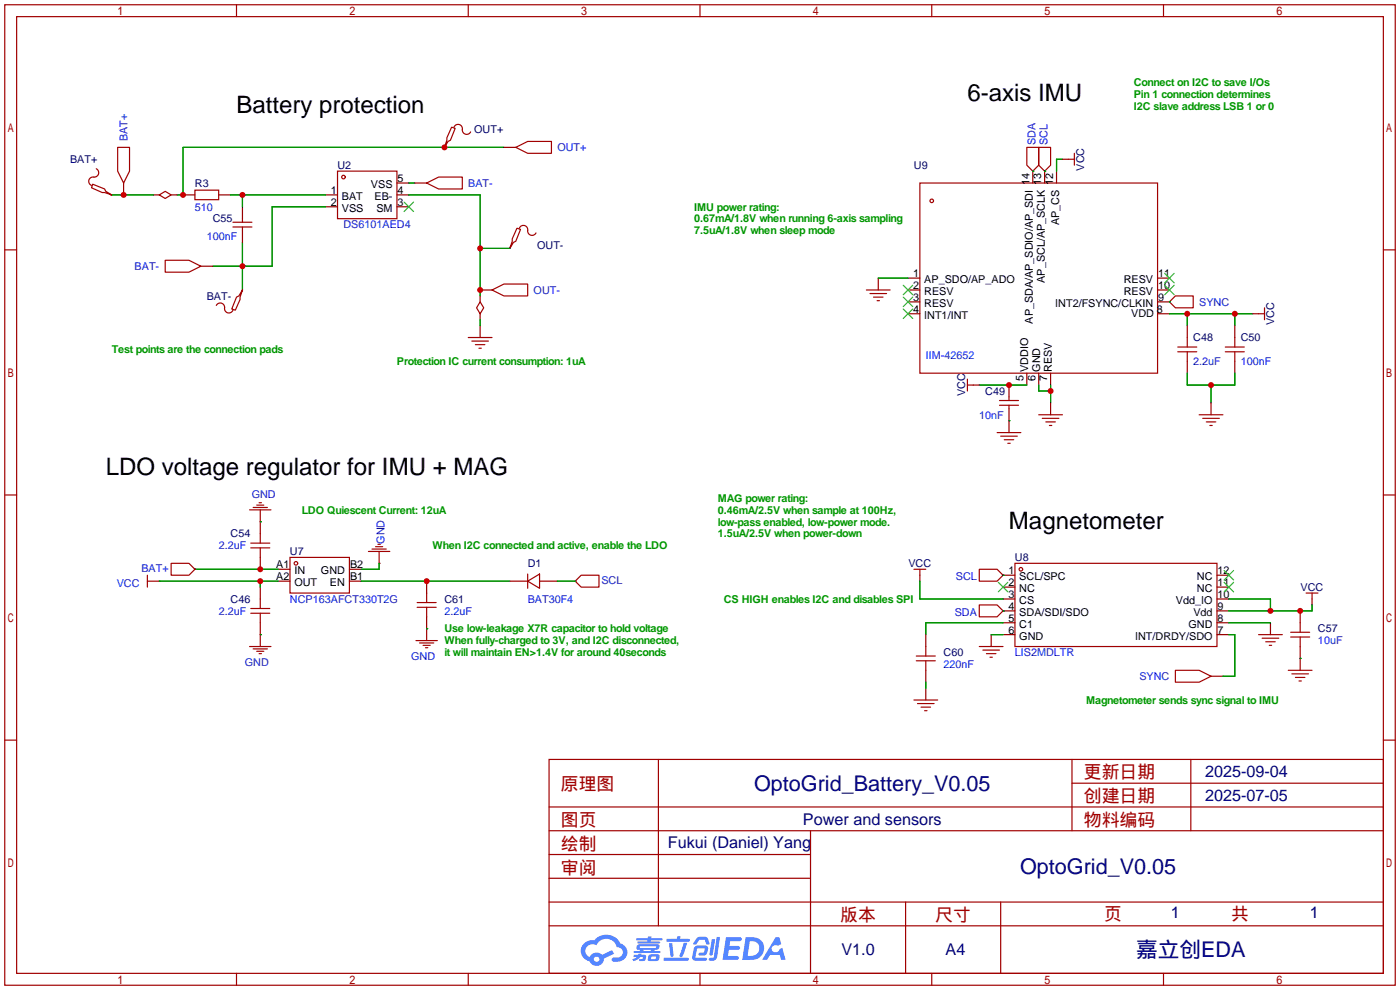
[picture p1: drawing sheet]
<svg xmlns="http://www.w3.org/2000/svg" width="299mm" height="212mm" viewBox="0 0 299 212" stroke-linecap="round" stroke-linejoin="round" font-family="sans-serif">
<g fill="none" stroke="#a10000" stroke-width=".25">
<path d="M1 1h297.2v209.6h-297.2zM3.6 3.6h292.1v204.4h-292.1zM50.5 1v2.6M100.1 1v2.6M149.6 1v2.6M199.1 1v2.6M248.7 1v2.6M1 53.4h2.6M295.7 53.4h2.5M1 105.8h2.6M295.7 105.8h2.5M1 158.2h2.6"/>
<path d="M295.7 158.2h2.5M117.3 162.3h178.4v45.7h-178.4zM117.3 177.5h178.4M117.3 172.5h178.4M140.7 162.3v35.6M173.2 177.5v30.5M229.1 162.3v15.2M229.1 167.4h66.6M254.5 162.3v15.2M117.3 182.6h55.9M117.3 197.9h178.4M117.3 192.8h178.4"/>
<path d="M117.3 187.7h55.9M193.5 192.8v15.2M213.9 192.8v15.2M50.5 208v2.6M100.1 208v2.6M149.6 208v2.6M199.1 208v2.6M248.7 208v2.6"/>
</g>
<g fill="#5487ff">
<path d="M155.2 200.3h2.6a.48 .48 0 0 1 .7 .4 .48 .48 0 0 1-.6 .4h-1.8l-.2 1.1h1.9a.43 .43 0 0 1 .4 .4 .43 .43 0 0 1-.5 .4h-1.9l-.2 1.3h1.7a.45 .45 0 0 1 .5 .2 .45 .45 0 0 1-.1 .6h-3.3z"/>
<path d="M165.7 200.3h.9l.4 1.5-.8 .3a.84 .84 0 0 0-1.2 .3 .84 .84 0 0 0 .4 1.1 .84 .84 0 0 0 1.1-.4l.1-.2 .6-.3 .7 2.5h-1l-.2-1h-2.1l-.6 1h-1.1z"/>
<path d="M152.1 200.8h.7l-.5 3.1a.36 .36 0 0 1-.3 .3 .36 .36 0 0 1-.4-.3z"/>
<path d="M153.2 200.2h.7l-.6 4.3a1.13 1.13 0 0 1-1.8 .6l.2-.4h.7l.2-.2z"/>
<path d="M148.9 200.6l.6-.4h1a.77 .77 0 0 1 .9 .5l.3 1-.2 .2h-.5l-.3-.9-.2-.2-1 .1-.7 1-.6-.1-.1-.2z"/>
<path d="M148.4 202.4l.6-.3h1.7a.81 .81 0 0 1 .7 .5 .81 .81 0 0 1-.2 .8 .81 .81 0 0 1-.9 .8h-.7a.32 .32 0 0 1-.3-.3 .32 .32 0 0 1 .4-.3h.7l.2-.9-1.6 .1-.4 1.8 2.2 .1a.32 .32 0 0 1 .3 .4 .32 .32 0 0 1-.4 .2h-2.2l-.5-.3-.1-.5z"/>
<path d="M141.9 204.7h5a.33 .33 0 0 1 .3 .3 .33 .33 0 0 1-.3 .3h-4.9l-.2-.1z"/>
<path d="M146.1 201.5h.8l-.7 2a.98 .98 0 0 1-.7 1.1l-.3-.3z"/>
<path d="M143 201.6h.7l.3 2.5a.34 .34 0 0 1-.3 .4 .34 .34 0 0 1-.4-.3z"/>
<path d="M142.5 200.7h2.1l.3-.6h.6l-.1 .6h1.7a.32 .32 0 0 1 .4 .3 .32 .32 0 0 1-.4 .3h-4.5l-.2-.2z"/>
<path d="M135.5 204.1h.9l.1-.3h.6v.3h.8a.82 .82 0 0 1-.5 1.3h-.8v-.4l.7-.1 .1-.3a.68 .68 0 0 0-1 .4l-1.1 .4-.1-.4 .9-.5h-.7z"/>
<path d="M136 200.5h2.4l.1-.3h.7v.3h2.2l.2 .3-.2 .2h-2.3v.2h1.8l.2 .3-.2 .1h-4.5l-.1-.4h2l.1-.2h-2.3l-.1-.2z"/>
<path d="M159.4 200.3l-.8 4.9h1.7a2.5 2.5 0 0 0 3-2.5 2.5 2.5 0 0 0-3.1-2.4zM160.3 201.1a1.61 1.61 0 0 1 2 1.5 1.61 1.61 0 0 1-1.8 1.7h-.7z"/>
<path d="M136.2 202a.55 .55 0 0 0-.2 .8 .55 .55 0 0 0 .7 .2l.1 .3h-1.3v.3l5.4 .1 .3-.2-.2-.2h-1.2l.2-.3a.7 .7 0 0 0 .8-.3 .7 .7 0 0 0 0-.8l-4.2-.1zM136.8 202.3l3.3-.1 .1 .1-.2 .3h-3.2zM137.5 203h1.7l-.2 .3h-1.4z"/>
<path d="M138.6 204.2a1.05 1.05 0 0 0 0 1.2 2.91 2.91 0 0 0 2.2-.2 .98 .98 0 0 0 0-1.2h-1.6zM139.2 204.5l.9-.1 .1 .4-.2 .2-.8-.1z"/>
<path d="M124.9 201.6a2.23 2.23 0 0 0-.7 2.3 2.23 2.23 0 0 0 1.8 1.6 1.58 1.58 0 0 0 1.8 .9 1.58 1.58 0 0 0 1.3-1.5l2.2-1.1-.5-.7-2.1 1a1.65 1.65 0 0 0-2.7 .4 1.45 1.45 0 0 1-.8-1.9 1.45 1.45 0 0 1 2-.7l.3 .1a2.3 2.3 0 0 1 2.3-1.3 2.3 2.3 0 0 1 2 1.7 1.12 1.12 0 0 1 1.3 1 1.12 1.12 0 0 1-1.1 1.2h-.7a.45 .45 0 0 0-.6 .4 .45 .45 0 0 0 .5 .5 2.21 2.21 0 0 0 2.2-.5 2.21 2.21 0 0 0 .5-2.3 2.13 2.13 0 0 0-1.3-1.1 3.3 3.3 0 0 0-5.6-.7l-1.1 .1zM127 205a.57 .57 0 0 1 1.1 0 .57 .57 0 0 1-1.1 0z"/>
</g>
<g fill="none" stroke="#870000" stroke-width=".25">
<path d="M26.4 39.1v2.6M84.8 39.1h2.6M88.6 39.1h2.6M95 31.2v.3M107.7 31.5h2.5M220.7 36.6h.1M220.7 36.6v2.5M223.3 36.6h.1M223.3 36.6v2.5M225.8 36.6v2.5M227.1 34h1.2M23.6 41.7h.3"/>
<path d="M32.8 41.7h1.2M36.6 41.7h1.2M39.1 41.7h2.6M42.9 56.9h2.6M46.7 41.7h2.6M51.8 44.2v2.5M51.8 49.3v2.5M69.6 41.7h2.5M69.6 44.2h2.5M84.8 41.7h2.6M84.8 44.2h2.6M109 52.8v.3"/>
<path d="M187.7 59.4v2.6M194.1 59.4h2.5M247.4 59.4h2.5M51.8 62v.2M102.6 62h2.6M102.6 63.2v1.3M102.6 67.1v1.2M102.6 69.6v2.5M194.1 62h2.5M194.1 64.5h2.5M194.1 67.1h2.5M219.5 79.8v2.5"/>
<path d="M222 79.8v2.5M224.5 79.8v2.5M247.4 62h2.5M247.4 64.5h2.5M247.4 67.1h2.5M249.9 64.5h.1M253.7 69.6v2.5M253.7 77.2v2.6M263.9 69.6v2.5M263.9 77.2v2.6M267.7 67.1h1.3M208 82.3h1.3"/>
<path d="M215.6 82.3v2.5M215.6 87.4v5.1M224.5 86.1v2.5M258.8 86.1v2.5M55.6 111.5h.1M55.6 111.5v2.5M55.6 119.1v2.6M34 124.2h.1M41.7 121.7h.1M55.6 135.6h.1M55.6 125.5v2.5M55.6 133.1v2.5"/>
<path d="M59.4 121.7h2.6M59.4 124.2h2.6M74.7 121.7h2.5M74.7 124.2h2.5M81 120.4h.1M91.2 134.4h.1M91.2 124.2v2.5M91.2 131.8v2.6M109 124.2h3.8M115.3 124.2h3.8M122.9 124.2h.1M196.6 122.9v1.3"/>
<path d="M197.9 135.6v2.6M211.8 135.6v2.6M214.4 130.6h.1M214.4 122.9h.1M214.4 122.9h2.5M214.4 125.5h2.5M214.4 128h2.5M214.4 130.6h2.5M214.4 133.1h2.5M214.4 135.6h2.5M260.1 122.9h2.5M260.1 125.5h2.5"/>
<path d="M260.1 128h2.5M260.1 130.6h2.5M260.1 133.1h2.5M260.1 135.6h2.5M271.5 133.1v2.5M277.9 130.6v2.5M277.9 138.2v5.1M280.4 128v1.3M197.9 143.3v2.5M197.9 147.1v2.5M258.8 144.5h2.6"/>
</g>
<g fill="none" stroke="#a10000" stroke-width=".25">
<path d="M19.8 39.4l2.6 1 .2 .5 1.3 .8-1.5-.6h-.6l-2.2-1zM20.6 36.1a.98 .98 0 0 1 .4 1.3 .98 .98 0 0 1-1.3 .4 .93 .93 0 0 0-.7 .9 .93 .93 0 0 0 .6 .9M25.1 31.5h2.6v5.1l-1.3 2.5-1.3-2.5zM72.1 36.6h12.7v10.1h-12.7zM91.2 39.1l2.5-1.3h5.1v2.6h-5.1zM96.5 27.2l.8 .2-1 2.6-.5 .2-.8 1.3 .5-1.5v-.5zM97 27.2a.93 .93 0 0 1 1.2-.6 .93 .93 0 0 1 .6 1.1 .94 .94 0 0 0 .7 1 .94 .94 0 0 0 1.1-.5M110.2 31.5l2.6-1.3h5.1v2.6h-5.1zM196.6 39.1h50.8v40.7h-50.8zM219.5 31.5h2.5v3.8l-1.3 1.3-1.2-1.3zM222 31.5h2.5v3.8l-1.2 1.3-1.3-1.3zM228.3 34h1.3"/>
<path d="M229.6 32.8v2.5M34 41.7l1.3-.8 1.3 .8-1.3 .7zM35.3 55.6h5.1l2.5 1.3-2.5 1.3h-5.1zM41.7 40.6h5v2.1h-5zM49.8 47.5h4M49.8 48.5h4M51.8 46.7v.8M51.8 48.5v.8M110.5 48.8l.8 .2-1.1 2.6-.5 .2-.7 1.3 .5-1.5v-.5zM111 48.8a.93 .93 0 0 1 1.1-.6 .93 .93 0 0 1 .7 1.1 .94 .94 0 0 0 .7 1 .94 .94 0 0 0 1.1-.5M46.2 65.3a.98 .98 0 0 1 1.3-.4 .98 .98 0 0 1 .5 1.2 .93 .93 0 0 0 .8 .8 .93 .93 0 0 0 1-.6M51.8 62l-.5 1.5v.5l-1 2.3-.8-.3 1-2.5 .6-.3z"/>
<path d="M100.1 72.1h5.1M100.8 72.9h3.6M101.6 73.7h2M102.4 74.4h.5M102.6 64.5l.8 1.3-.8 1.3-.7-1.3zM105.2 62l2.5-1.3h5.1v2.5h-5.1zM185.2 62h5M185.9 62.7h3.6M186.7 63.5h2M187.5 64.3h.5M249.9 64.5l1.3-1.3h3.8v2.6h-3.8zM251.7 75.2h4.1"/>
<path d="M251.7 74.2h4.1M253.7 72.1v2.1M253.7 75.2v2M261.9 75.2h4M261.9 74.2h4M263.9 72.1v2.1M263.9 75.2v2M269 67.1h1.3M270.3 65.8v2.5M206.8 81v2.6M206.8 82.3h1.2M213.1 92.5h5.1"/>
<path d="M213.6 86.6h4.1M213.6 85.6h4.1M213.9 93.2h3.5M214.6 94h2.1M215.4 94.7h.5M215.6 84.8v.8M215.6 86.6v.8M222 88.6h5.1M222.8 89.4h3.5M223.5 90.2h2.1M224.3 90.9h.5M256.3 88.6h5.1"/>
<path d="M257 89.4h3.6M257.8 90.2h2M258.6 90.9h.5M53.3 109h4.6M53.6 117.1h4.1M53.6 116.1h4.1M54.1 108.5h3M54.9 107.9h1.5M55.4 107.4h.5M55.6 109v2.5M55.6 114v2.1M55.6 117.1v2"/>
<path d="M62 119.1h12.7v7.6h-12.7zM78.7 117.9h4.6M79.5 117.3h3M80.3 116.8h1.5M80.8 116.3h.5M81 117.9v2.5M31.5 124.2h2.5M31.5 122.9v2.6M36.6 120.4h3.8l1.3 1.3-1.3 1.2h-3.8zM53.3 138.2h4.6M53.6 131.1h4.1M53.6 130h4.1"/>
<path d="M54.1 138.7h3M54.9 139.2h1.5M55.4 139.7h.5M55.6 128v2M55.6 131.1v2M55.6 135.6v2.6M88.9 136.9h4.6M89.2 129.8h4M89.2 128.8h4M89.7 137.4h3M90.4 137.9h1.5M90.9 138.4h.5"/>
<path d="M91.2 126.7v2.1M91.2 129.8v2M91.2 134.4v2.5M112.8 124.2l2.5-1.5v3zM112.8 122.7v3M124.2 122.9h3.8v2.6h-3.8l-1.3-1.3zM195.3 121.7h2.6M196.6 121.7v1.2M197.9 138.2v2M209.3 129.3h3.8l1.3 1.3-1.3 1.2h-3.8zM209.3 121.7h3.8l1.3 1.2-1.3 1.3h-3.8zM209.3 138.2h5.1"/>
<path d="M210.1 138.9h3.5M210.8 139.7h2.1M216.9 120.4h43.2v17.8h-43.2zM269 135.6h5.1M269.7 136.4h3.6M270.5 137.2h2M271.3 137.9h.5M275.8 136.1h4.1M275.8 135.1h4.1M277.9 133.1v2M277.9 136.1v2.1M279.1 126.7h2.6"/>
<path d="M280.4 126.7v1.3M195.3 149.6h5.1M195.8 141.2h4.1M195.8 140.2h4.1M196.1 150.4h3.5M196.8 151.1h2.1M197.6 151.9h.5M197.9 141.2v2.1M211.6 140.5h.5M251.2 143.3h5.1l2.5 1.2-2.5 1.3h-5.1zM275.3 143.3h5.1M276.1 144h3.6"/>
<path d="M276.9 144.8h2M277.6 145.5h.5"/>
<circle cx="73.4" cy="37.8" r=".38"/>
<circle cx="199.1" cy="42.9" r=".38"/>
<circle cx="63.2" cy="120.4" r=".38"/>
<circle cx="218.2" cy="121.7" r=".38"/>
</g>
<g fill="none" stroke="#3c3" stroke-width=".25">
<path d="M86.4 43.2l2 2M88.4 43.2l-2 2M248.9 58.4l2.1 2.1M251 58.4l-2.1 2.1M193 61l2.1 2M193 63.5l2.1 2M193 66l2.1 2.1M195.1 61l-2.1 2M195.1 63.5l-2.1 2M195.1 66l-2.1 2.1M248.9 61l2.1 2M251 61l-2.1 2"/>
<path d="M213.4 124.5l2 2M215.4 124.5l-2 2M261.6 124.5l2.1 2M261.6 121.9l2.1 2.1M263.7 124.5l-2.1 2M263.7 121.9l-2.1 2.1"/>
</g>
<g fill="none" stroke="#008700" stroke-width=".25">
<path d="M87.4 39.1h1.2M107.7 31.5h-68.6v10.2h-1.3M220.7 36.6h.1M223.3 36.6h.1M227.1 34h-1.3v2.6M23.9 41.7h8.9M49.3 41.7h20.3M51.8 41.7v2.5M51.8 51.8v10.2M69.6 44.2h-11.4v12.7h-12.7M87.4 41.7h15.2v21.5M102.6 53.1h6.4"/>
<path d="M187.7 59.4h6.4M102.6 68.3v1.3M249.9 64.5h.1M249.9 67.1h17.8M253.7 79.8v2.5h10.2v-2.5M253.7 67.1v2.5M263.9 67.1v2.5M209.3 82.3h10.2M215.6 89.9h.1M222 82.3v1.3h2.5M224.5 82.3v3.8M258.8 82.3v3.8"/>
<path d="M55.6 111.5h.1M34 124.2h25.4M41.7 121.7h17.7M55.6 135.6h.1M55.6 124.2v1.3M77.2 124.2h31.8M81 120.4v1.3h-3.8M91.2 134.4h.1M119.1 124.2h3.8M196.6 124.2v3.8h17.8M211.8 135.6h2.6M214.4 130.6h.1"/>
<path d="M214.4 122.9h.1M214.4 133.1h-16.5v2.5M262.6 135.6h1.3v8.9h-2.5M262.6 128h8.9v2.6M262.6 133.1h8.9M280.4 129.3v1.3h-17.8M197.9 145.8v1.3M277.9 140.7h.1"/>
</g>
<g fill="#c00">
<circle cx="224.5" cy="83.6" r=".63"/>
<circle cx="253.7" cy="67.1" r=".63"/>
<circle cx="263.9" cy="67.1" r=".63"/>
<circle cx="215.6" cy="82.3" r=".63"/>
<circle cx="258.8" cy="82.3" r=".63"/>
<circle cx="271.5" cy="130.6" r=".63"/>
<circle cx="277.9" cy="130.6" r=".63"/>
<circle cx="51.8" cy="56.9" r=".63"/>
<circle cx="102.6" cy="62" r=".63"/>
<circle cx="102.6" cy="53.1" r=".63"/>
<circle cx="51.8" cy="41.7" r=".63"/>
<circle cx="39.1" cy="41.7" r=".63"/>
<circle cx="95" cy="31.5" r=".63"/>
<circle cx="26.4" cy="41.7" r=".63"/>
<circle cx="55.6" cy="121.7" r=".63"/>
<circle cx="55.6" cy="124.2" r=".63"/>
<circle cx="91.2" cy="124.2" r=".63"/>
</g>
<g font-size="5.1">
<text x="206.8" y="21.6">6-axis IMU</text>
<text x="50.5" y="24.1">Battery protection</text>
<text x="22.6" y="101.6">LDO voltage regulator for IMU + MAG</text>
<text x="215.6" y="113">Magnetometer</text>
</g>
<g font-size="4.6" fill="#000080">
<text x="161.2" y="169">OptoGrid_Battery_V0.05</text>
<text x="218" y="186.8">OptoGrid_V0.05</text>
<text x="242.8" y="204.6">嘉立创EDA</text>
</g>
<g font-size="3.8" fill="#a00000">
<text x="231.6" y="166.4">更新日期</text>
<text x="119.9" y="168.9">原理图</text>
<text x="231.6" y="171.5">创建日期</text>
<text x="119.9" y="176.5">图页</text>
<text x="231.6" y="176.5">物料编码</text>
<text x="119.9" y="181.6">绘制</text>
<text x="119.9" y="186.7">审阅</text>
<text x="179.6" y="196.9">版本</text>
<text x="199.9" y="196.9">尺寸</text>
<text x="236" y="196.6">页</text>
<text x="263.1" y="196.6">共</text>
</g>
<g font-size="3.5" fill="#000080">
<text x="257.6" y="166.1">2025-09-04</text>
<text x="257.6" y="171.1">2025-07-05</text>
<text x="171.6" y="176.2">Power and sensors</text>
<text x="142.7" y="181.3">Fukui (Daniel) Yang</text>
<text x="250.2" y="196.3">1</text>
<text x="280" y="196.3">1</text>
<text x="179.8" y="204.2">V1.0</text>
<text x="202.1" y="204.2">A4</text>
</g>
<g font-size="2.3" fill="#090">
<text x="242.3" y="18.3">Connect on I2C to save I/Os</text>
<text x="242.3" y="20.9">Pin 1 connection determines</text>
<text x="242.3" y="23.4">I2C slave address LSB 1 or 0</text>
<text x="148.3" y="45">IMU power rating:</text>
<text x="148.3" y="47.5">0.67mA/1.8V when running 6-axis sampling</text>
<text x="148.3" y="50.1">7.5uA/1.8V when sleep mode</text>
<text x="23.9" y="75.5">Test points are the connection pads</text>
<text x="84.8" y="78">Protection IC current consumption: 1uA</text>
<text x="153.4" y="107.2">MAG power rating:</text>
<text x="64.5" y="109.8">LDO Quiescent Current: 12uA</text>
<text x="153.4" y="109.8">0.46mA/2.5V when sample at 100Hz,</text>
<text x="153.4" y="112.3">low-pass enabled, low-power mode.</text>
<text x="92.5" y="117.4">When I2C connected and active, enable the LDO</text>
<text x="153.4" y="114.9">1.5uA/2.5V when power-down</text>
<text x="154.7" y="128.8">CS HIGH enables I2C and disables SPI</text>
<text x="95" y="135.2">Use low-leakage X7R capacitor to hold voltage</text>
<text x="95" y="137.7">When fully-charged to 3V, and I2C disconnected,</text>
<text x="95" y="140.3">it will maintain EN&gt;1.4V for around 40seconds</text>
<text x="232.2" y="150.4">Magnetometer sends sync signal to IMU</text>
</g>
<g font-size="2.3" fill="#000080">
<text x="101.3" y="28.5">OUT+</text>
<text x="15" y="34.8">BAT+</text>
<text x="41.7" y="39.9">R3</text>
<text x="72.1" y="36.1">U2</text>
<text x="195.3" y="36.1">U9</text>
<text x="231.7" y="36.5" transform="rotate(-90 231.7 36.5)">VCC</text>
<text x="45.5" y="47.5">C55</text>
<text x="114.8" y="53.1">OUT-</text>
<text x="44.2" y="64.1">BAT-</text>
<text x="272.3" y="69.5" transform="rotate(-90 272.3 69.5)">VCC</text>
<text x="255" y="72.9">C48</text>
<text x="265.2" y="72.9">C50</text>
<text x="206.3" y="84.7" transform="rotate(-90 206.3 84.7)">VCC</text>
<text x="210.6" y="84.4">C49</text>
<text x="49.3" y="114.9">C54</text>
<text x="62" y="118.7">U7</text>
<text x="216.9" y="119.9">U8</text>
<text x="112.8" y="121.2">D1</text>
<text x="194.2" y="121.2">VCC</text>
<text x="49.3" y="128.8">C46</text>
<text x="95" y="128.8">C61</text>
<text x="278" y="126.3">VCC</text>
<text x="281.7" y="135.2">C57</text>
<text x="201.7" y="140.3">C60</text>
</g>
<g font-size="2.3" fill="#00f">
<text x="27.2" y="30.2" transform="rotate(-90 27.2 30.2)">BAT+</text>
<text x="119.1" y="32.3">OUT+</text>
<text x="221.3" y="31" transform="rotate(-90 221.3 31)">SDA</text>
<text x="223.9" y="31" transform="rotate(-90 223.9 31)">SCL</text>
<text x="100.1" y="39.9">BAT-</text>
<text x="41.7" y="45">510</text>
<text x="44.2" y="51.4">100nF</text>
<text x="73.4" y="48.8">DS6101AED4</text>
<text x="28.8" y="57.7">BAT-</text>
<text x="114" y="62.8">OUT-</text>
<text x="256.3" y="65.3">SYNC</text>
<text x="197.9" y="76.8">IIM-42652</text>
<text x="255" y="78">2.2uF</text>
<text x="265.2" y="78">100nF</text>
<text x="209.3" y="89.5">10nF</text>
<text x="53.8" y="106.4">GND</text>
<text x="46.7" y="117.4">2.2uF</text>
<text x="82.2" y="116.2" transform="rotate(-90 82.2 116.2)">GND</text>
<text x="25" y="125.4">VCC</text>
<text x="30.2" y="122.3">BAT+</text>
<text x="128.5" y="124.8">SCL</text>
<text x="204.3" y="123.9">SCL</text>
<text x="46.7" y="131.4">2.2uF</text>
<text x="62" y="128.8">NCP163AFCT330T2G</text>
<text x="95" y="131.4">2.2uF</text>
<text x="112.8" y="128.8">BAT30F4</text>
<text x="204" y="131.6">SDA</text>
<text x="281.7" y="137.7">10uF</text>
<text x="52.3" y="142.4">GND</text>
<text x="87.9" y="141.1">GND</text>
<text x="201.7" y="142.8">220nF</text>
<text x="216.9" y="140.3">LIS2MDLTR</text>
<text x="243.5" y="145.3">SYNC</text>
</g>
<g font-size="2.3">
<text x="70.7" y="41.4">1</text>
<text x="79.3" y="40.2">VSS</text>
<text x="85" y="41.4">4</text>
<text x="85" y="38.9">5</text>
<text x="220" y="39.5" transform="rotate(-90 220 39.5)">14</text>
<text x="222.5" y="39.5" transform="rotate(-90 222.5 39.5)">13</text>
<text x="225.1" y="39.5" transform="rotate(-90 225.1 39.5)">12</text>
<text x="70.7" y="44">2</text>
<text x="73.1" y="42.7">BAT</text>
<text x="73.1" y="45.2">VSS</text>
<text x="80" y="42.7">EB-</text>
<text x="80.4" y="45.2">SM</text>
<text x="85" y="44">3</text>
<text x="226.4" y="48.1" transform="rotate(-90 226.4 48.1)">AP_CS</text>
<text x="195.2" y="59.2">1</text>
<text x="247.5" y="59.2">11</text>
<text x="195.2" y="61.7">2</text>
<text x="195.2" y="64.3">3</text>
<text x="197.5" y="60.5">AP_SDO/AP_ADO</text>
<text x="197.5" y="63">RESV</text>
<text x="197.5" y="65.6">RESV</text>
<text x="223.3" y="60.4" transform="rotate(-90 223.3 60.4)">AP_SCL/AP_SCLK</text>
<text x="225.5" y="65.6">INT2/FSYNC/CLKIN</text>
<text x="240.2" y="63">RESV</text>
<text x="240.2" y="60.5">RESV</text>
<text x="247.5" y="64.3">9</text>
<text x="247.5" y="61.7">10</text>
<text x="195.2" y="66.8">4</text>
<text x="197.5" y="68.1">INT1/INT</text>
<text x="220.8" y="69.2" transform="rotate(-90 220.8 69.2)">AP_SDA/AP_SDIO/AP_SDI</text>
<text x="241.8" y="67.8">VDD</text>
<text x="247.3" y="66.8">8</text>
<text x="218.7" y="81.4" transform="rotate(-90 218.7 81.4)">5</text>
<text x="219.8" y="79.5" transform="rotate(-90 219.8 79.5)">VDDIO</text>
<text x="221.3" y="81.4" transform="rotate(-90 221.3 81.4)">6</text>
<text x="222.3" y="79.5" transform="rotate(-90 222.3 79.5)">GND</text>
<text x="223.8" y="81.4" transform="rotate(-90 223.8 81.4)">7</text>
<text x="224.8" y="79.5" transform="rotate(-90 224.8 79.5)">RESV</text>
<text x="59" y="121.4">A1</text>
<text x="59" y="124">A2</text>
<text x="62.9" y="122.7">IN</text>
<text x="62.9" y="125.2">OUT</text>
<text x="68.6" y="122.7">GND</text>
<text x="70.5" y="125.2">EN</text>
<text x="74.8" y="124">B1</text>
<text x="74.8" y="121.4">B2</text>
<text x="215.5" y="122.7">1</text>
<text x="215.5" y="125.2">2</text>
<text x="217.9" y="124">SCL/SPC</text>
<text x="255.8" y="124">NC</text>
<text x="260.2" y="125.2">11</text>
<text x="260.2" y="122.7">12</text>
<text x="215.5" y="127.8">3</text>
<text x="215.5" y="130.3">4</text>
<text x="217.9" y="126.5">NC</text>
<text x="217.9" y="129.1">CS</text>
<text x="217.9" y="131.6">SDA/SDI/SDO</text>
<text x="251.3" y="129.1">Vdd_IO</text>
<text x="255" y="131.6">Vdd</text>
<text x="255.8" y="126.5">NC</text>
<text x="260.2" y="130.3">9</text>
<text x="260.2" y="127.8">10</text>
<text x="215.5" y="132.9">5</text>
<text x="215.5" y="135.4">6</text>
<text x="217.9" y="134.1">C1</text>
<text x="217.9" y="136.7">GND</text>
<text x="242.6" y="136.7">INT/DRDY/SDO</text>
<text x="254" y="134.1">GND</text>
<text x="260.2" y="135.4">7</text>
<text x="260.2" y="132.9">8</text>
</g>
</svg>
